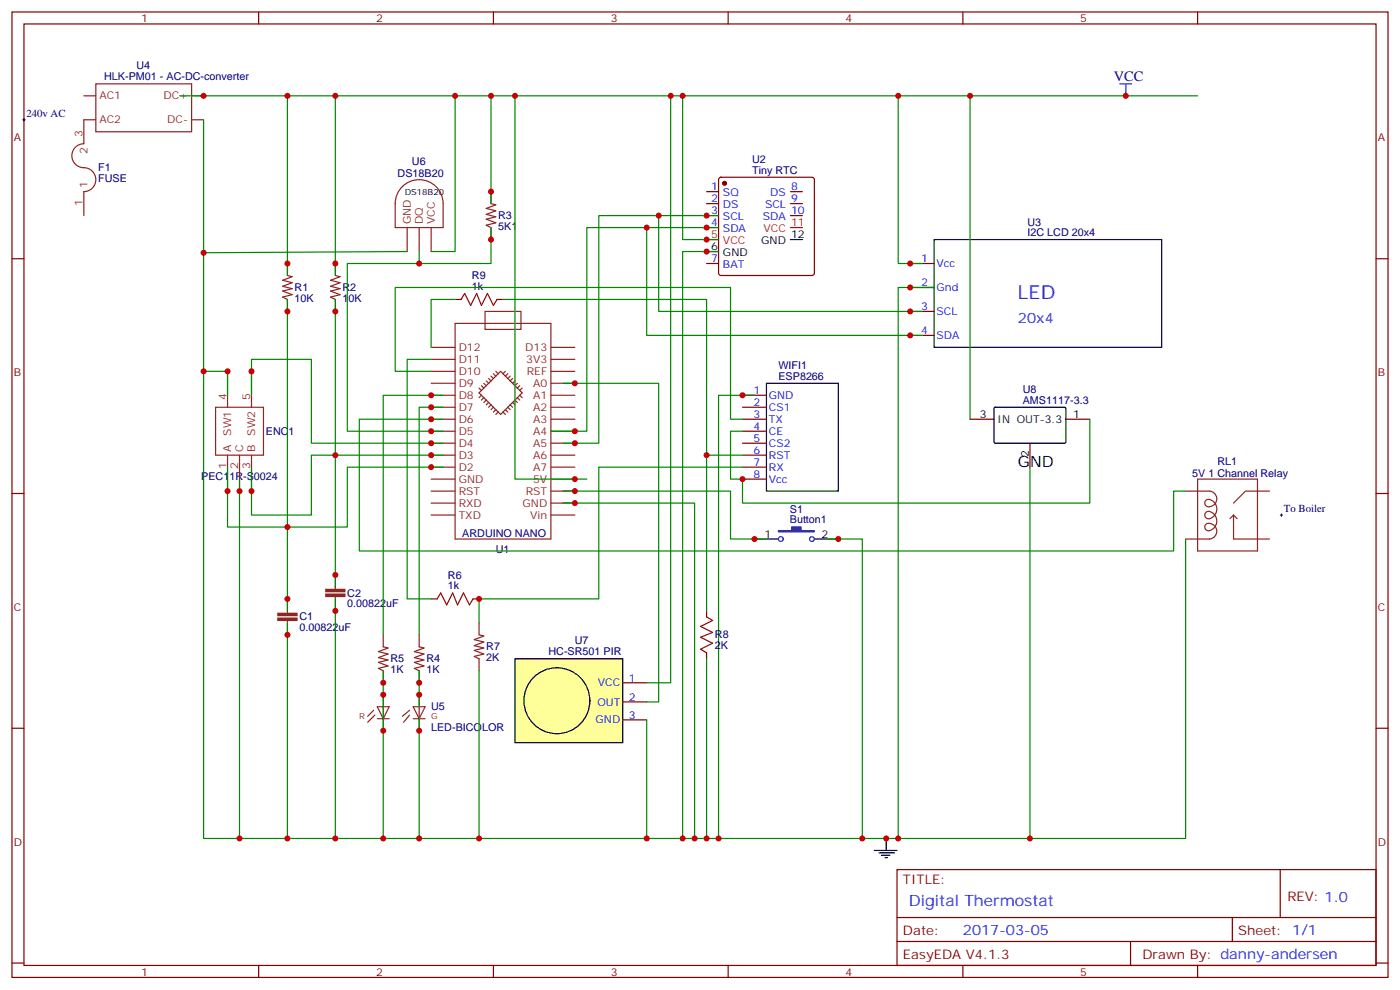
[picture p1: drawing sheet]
<svg xmlns="http://www.w3.org/2000/svg" width="412mm" height="292mm" viewBox="0 0 412 292" stroke-linecap="round" stroke-linejoin="round" font-family="sans-serif">
<g fill="none" stroke="#870000" stroke-width=".35">
<path d="M3.5 3.5h405.4v284.4h-405.4zM7.1 7.1h398.2v277.2h-398.2zM76.2 3.5v3.6M145.3 3.5v3.6M214.5 3.5v3.6M283.6 3.5v3.6M352.8 3.5v3.6M208.1 56.4h3.6M208.1 60h3.6M211.9 52.4l.5-.2h26.8l.5 .2 .2 .5v27.5l-.2 .5-.5 .2h-26.8l-.5-.2-.2-.5v-27.5zM232.8 56.4h3.6M232.8 60h3.6"/>
<path d="M3.5 76.2h3.6M208.1 63.5h3.6M208.1 67h3.6M208.1 77.6h3.6M232.8 63.5h3.6M268.1 77.6h7.1M405.3 76.2h3.6M268.1 84.7h7.1M268.1 91.7h7.1M268.1 98.8h7.1M218.7 116.4h7.1M218.7 119.9h7.1"/>
<path d="M218.7 123.5h7.1M218.7 127h7.1M218.7 130.5h7.1M218.7 134.1h7.1M218.7 137.6h7.1M3.5 145.3h3.6M218.7 141.1h7.1M405.3 145.3h3.6M3.5 214.5h3.6M405.3 214.5h3.6M264.2 256.1h141.1v28.2h-141.1zM377.1 256.1v14.1"/>
<path d="M264.2 270.2h141.1M264.2 277.3h141.1M333 277.3v7M363 270.2v7.1M3.5 283.6h3.6M76.2 284.3v3.6M145.3 284.3v3.6M214.5 284.3v3.6M283.6 284.3v3.6M352.8 284.3v3.6M405.3 283.6h3.6"/>
</g>
<g fill="none" stroke="#8c2424" stroke-width=".35">
<path d="M24.7 35.3h3.5M24.7 28.2h3.5M28.2 24.7h28.2v14.1h-28.2zM56.4 35.3h3.6M56.4 28.2h3.6M118.8 54.6a7.1 7.1 0 0 1 7.6-1.1 7.1 7.1 0 0 1 4.1 6.5v7h-14.1v-7a7 7 0 0 1 2.4-5.4zM119.9 67v7.1M123.5 67v7.1M127 67v7.1M134.1 95.2h28.2v63.6h-28.2zM142.9 91.7h10.6v5.3h-10.6zM63.5 119.9h14.1v14.2h-14.1z"/>
<path d="M67 109.4v10.5M74.1 109.4v10.5M127 105.8h7.1M127 109.4h7.1M127 112.9h7.1M127 116.4h7.1M127 119.9h7.1M127 102.3h7.1M141.1 114.3l.7 .7M141.8 116.4l-.7 .7M141.8 113.6l.7 .7M142.5 117.1l-.7 .7"/>
<path d="M142.5 112.9l.7 .7M143.2 117.8l-.7 .7M143.2 112.2l.7 .7M143.9 118.5l-.7 .7M143.9 111.5l.7 .7M144.6 119.2l-.7 .7M144.6 110.8l.7 .7M145.3 119.9l-.7 .8M145.3 110.1l.7 .7M146 109.4l.8 .7M147.5 109.4l6.3 6.3-6.3 6.4-6.4-6.4zM148.9 109.4l-.7 .7"/>
<path d="M149.6 110.1l-.7 .7M149.6 119.9l.7 .8M150.3 110.8l-.7 .7M150.3 119.2l.7 .7M151 111.5l-.7 .7M151 118.5l.7 .7M151.7 112.2l-.7 .7M151.7 117.8l.7 .7M152.4 112.9l-.7 .7M152.4 117.1l.7 .7M153.1 113.6l-.7 .7M153.1 116.4l.7 .7"/>
<path d="M153.8 114.3l-.7 .7M162.3 105.8h7M162.3 109.4h7M162.3 112.9h7M162.3 116.4h7M162.3 119.9h7M162.3 102.3h7M67 134.1v10.5M70.6 134.1v10.5M74.1 134.1v10.5M127 123.5h7.1M127 127h7.1"/>
<path d="M127 130.5h7.1M127 134.1h7.1M127 137.6h7.1M146 120.7l-.7 .7M146.8 121.4l-.8 .7M148.2 121.4l.7 .7M148.9 120.7l.7 .7M162.3 123.5h7M162.3 127h7M162.3 130.5h7M162.3 134.1h7M162.3 137.6h7"/>
<path d="M127 141.1h7.1M127 144.6h7.1M127 148.2h7.1M127 151.7h7.1M162.3 141.1h7M162.3 144.6h7M162.3 148.2h7M162.3 151.7h7M349.2 144.6h7.1a2.29 2.29 0 0 1 2.1 2.8 2.29 2.29 0 0 1-3 1.7 1.14 1.14 0 0 1-.3-1.7 1.14 1.14 0 0 1 1.7-.1 2.86 2.86 0 0 1 1.6 3.2 2.86 2.86 0 0 1-2.7 2.3 1.13 1.13 0 0 1-.7-1.7 1.13 1.13 0 0 1 1.8-.3 2.87 2.87 0 0 1 1.6 3.2 2.87 2.87 0 0 1-2.7 2.3 1.1 1.1 0 0 1-.8-1.4 1.1 1.1 0 0 1 1.4-.7 2.3 2.3 0 0 1 2.1 2.3 2.3 2.3 0 0 1-2.1 2.3h-7.1M352.8 141.1h17.6v21.2h-17.6zM363.4 151.7v7.1h10.5M363.4 151.7l1 1.1"/>
<path d="M363.4 151.7l-1.1 1.1M373.9 144.6h-7l-3.5 3.6M110.1 209.2l-1.8 1.8M110.4 210.6l-2.1 2.1M111.1 208.1h3.6l-1.8 3.6zM111.1 211.7h3.6M112.9 204.6v10.6M120.6 209.2l-2.1 1.8M120.6 210.6l-1.7 2.1M121.7 211.7h3.5M121.7 208.1h3.5l-1.7 3.6zM123.5 204.6v10.6"/>
</g>
<circle cx="213.4" cy="54" r=".53" fill="#870000" stroke="#870000" stroke-width=".35"/>
<path d="M208.1 70.6h3.6M232.8 67h3.6" fill="none" stroke="#f00" stroke-width=".35"/>
<path d="M208.1 74.1h3.6M232.8 70.6h3.6M275.2 70.6h67v31.7h-67zM225.8 112.9h21.1v31.7h-21.1z" fill="none" stroke="#000" stroke-width=".35"/>
<path d="M52.9 28.2h299.9M211.7 67h-38.8v60h-10.6M211.7 63.5h-35.3v67h-10.6" fill="none" stroke="#008700" stroke-width=".35"/>
<path d="M329.8 24.7h3.6M331.6 24.7v3.5" fill="none" stroke="#00f" stroke-width=".35"/>
<path d="M151.7 194h31.7v24.7h-31.7z" fill="#ff9" stroke="#000" stroke-width=".35"/>
<g fill="none" stroke="#000" stroke-width=".35">
<path d="M292.9 120.1l.3-.2 20.6 .1 .2 .3-.1 10.1-.3 .1h-20.6l-.2-.3zM222.2 158.8h7.1M239.9 158.8h7M257.5 250.5h6.7M258.9 251.2h4.6M259.6 251.9h2.5M260.7 252.6h.7M261.1 246.9v3.6"/>
<circle cx="164" cy="206.4" r="9.7"/>
</g>
<path d="M134.1 88.2h1.7M146.4 88.2h1.8M285.8 123.5h7M303.4 130.5v7.1M314 123.5h7M127 176.4h1.8M139.3 176.4h1.8M208.1 179.9v1.8M208.1 192.3v1.7M183.4 201.1h7.1M183.4 206.7h7.1M183.4 212h7.1" fill="none" stroke="#870000" stroke-width=".35"/>
<g fill="none" stroke="#008700" stroke-width=".35">
<path d="M60 35.3v211.6h289.2v-88.1M84.7 28.2v52.9M98.8 28.2v52.9M134.1 28.2v45.9h-7.1M144.6 28.2v31.8M151.7 28.2v112.9h21.2M197.6 28.2v172.9h-7.1M201.1 28.2v42.4h10.6M264.6 28.2v49.4h7M285.8 28.2v95.3M119.9 74.1l-59.9 .3M123.5 74.1v3.5h-21.2v49.4h28.2"/>
<path d="M144.6 67v10.6h-21.1M190.5 67v31.8h81.1M194 63.5v28.2h77.6M211.7 74.1h-10.6v172.8M84.7 88.2v91.7M98.8 88.2v84.7M134.1 88.2h-7.1v14.1M148.2 88.2h59.9v91.7M271.6 84.7h3.6h-10.6v162.2M60 109.4h7v7M74.1 116.4v-10.6h17.6v24.7h38.8M127 105.8h-7.1v70.6h7.1"/>
<path d="M127 109.4h-10.6v-24.7h98.8v38.8h3.5M130.5 119.9h-7v67.1M130.5 116.4h-17.6v70.6M165.8 112.9h28.2v93.8h-3.5M222.2 116.4h-10.5v130.5M67 137.6v17.6h35.3v-17.6h28.2M130.5 134.1h-38.8v17.6h-17.6v-14.1M130.5 123.5h-24.7v38.8h239.9v-17.7h3.5M208.1 134.1h10.6M218.7 137.6h-42.3v38.8h-35.3v7M303.4 137.6v109.3M321 123.5v24.7h-102.3v-7.1h-3.5v-14.1h3.5"/>
<path d="M70.6 141.1v105.8M165.8 144.6h49.4v14.2h10.6M165.8 148.2h38.8v98.7M243.4 158.8h10.6v88.1M98.8 176.4v70.5M84.7 183.4v63.5M112.9 197.6v49.3M123.5 197.6v10.5M141.1 197.6v49.3M208.1 194v52.9M123.5 211.7v35.2M190.5 212v34.9"/>
</g>
<path d="M24.7 35.3v7a3.6 3.6 0 0 0-3.5 4 3.6 3.6 0 0 0 4.2 3.2 3.5 3.5 0 0 1 2.8 3.8 3.5 3.5 0 0 1-3.5 3.1v7.1M144.6 56.4v3.6l1.4 .3-2.8 1.1 2.8 .7-2.8 1 2.8 .8-2.8 .7 2.8 1-2.8 .7 1.4 .7v3.6M84.7 77.6v3.5l1.4 .4-2.8 1.1 2.8 .7-2.8 1 2.8 .7-2.8 .7 2.8 1.1-2.8 .7 1.4 .7v3.5M98.8 77.6v3.5l1.4 .4-2.8 1.1 2.8 .7-2.8 1 2.8 .7-2.8 .7 2.8 1.1-2.8 .7 1.4 .7v3.5M84.7 176.4v4.2M98.8 169.3v4.3M98.8 175.7v4.2M84.7 182.7v4.3M112.9 187v3.5l1.4 .4-2.8 1 2.8 .7-2.8 1.1 2.8 .7-2.8 .7 2.8 1-2.8 .7 1.4 .8v3.5M123.5 187v3.5l1.4 .4-2.8 1 2.8 .7-2.8 1.1 2.8 .7-2.8 .7 2.8 1-2.8 .7 1.4 .8v3.5M141.1 183.4v3.6l1.4 .3-2.8 1.1 2.8 .7-2.8 1 2.8 .8-2.8 .7 2.8 1-2.8 .7 1.4 .7v3.6" fill="none" stroke="#8c2424" stroke-width=".35"/>
<g fill="#8c2424" stroke="#8c2424" stroke-width=".35">
<path d="M81.8 182h5.7v.7h-5.7z"/>
<path d="M81.8 180.6h5.7v.7h-5.7z"/>
<path d="M96 175h5.6v.7h-5.6z"/>
<path d="M96 173.6h5.6v.7h-5.6z"/>
</g>
<path d="M6.7 35.3h.7M7.1 34.9v.7M377.1 151.7h.7M377.5 151.3v.7" fill="none" stroke="#000" stroke-width=".29"/>
<path d="M229.3 156.3h3.9v-1.1h2.8v1.1h3.9v.3h-10.6z" fill="#00f" stroke="#00f" stroke-width=".35"/>
<g fill="none" stroke="#00f" stroke-width=".35">
<circle cx="230" cy="158.7" r=".71"/>
<circle cx="239.2" cy="158.7" r=".71"/>
</g>
<path d="M135.8 88.2l1.1-1.8 1.7 3.6 1.8-3.6 1.4 3.6 1.8-3.6 1.7 3.6 1.1-1.8M128.8 176.4l1-1.8 1.8 3.6 1.7-3.6 1.5 3.6 1.7-3.6 1.8 3.6 1-1.8M208.1 181.7l1.8 1-3.5 1.8 3.5 1.8-3.5 1.4 3.5 1.7-3.5 1.8 1.7 1.1" fill="none" stroke="#a10000" stroke-width=".35"/>
<g fill="#c00">
<circle cx="201.1" cy="246.9" r=".88"/>
<circle cx="190.5" cy="246.9" r=".88"/>
<circle cx="331.6" cy="28.2" r=".88"/>
<circle cx="70.6" cy="246.9" r=".88"/>
<circle cx="98.8" cy="134.1" r=".88"/>
<circle cx="84.7" cy="155.2" r=".88"/>
<circle cx="84.7" cy="28.2" r=".88"/>
<circle cx="98.8" cy="28.2" r=".88"/>
<circle cx="84.7" cy="246.9" r=".88"/>
<circle cx="98.8" cy="246.9" r=".88"/>
<circle cx="84.7" cy="91.7" r=".88"/>
<circle cx="98.8" cy="91.7" r=".88"/>
<circle cx="134.1" cy="28.2" r=".88"/>
<circle cx="261.1" cy="246.9" r=".88"/>
<circle cx="84.7" cy="77.6" r=".88"/>
<circle cx="98.8" cy="77.6" r=".88"/>
<circle cx="98.8" cy="169.3" r=".88"/>
<circle cx="84.7" cy="176.4" r=".88"/>
<circle cx="84.7" cy="187" r=".88"/>
<circle cx="98.8" cy="179.9" r=".88"/>
<circle cx="67" cy="109.4" r=".88"/>
<circle cx="74.1" cy="109.4" r=".88"/>
<circle cx="67" cy="144.6" r=".88"/>
<circle cx="70.6" cy="144.6" r=".88"/>
<circle cx="74.1" cy="144.6" r=".88"/>
<circle cx="208.1" cy="63.5" r=".88"/>
<circle cx="208.1" cy="67" r=".88"/>
<circle cx="201.1" cy="28.2" r=".88"/>
<circle cx="208.1" cy="74.1" r=".88"/>
<circle cx="208.1" cy="70.6" r=".88"/>
<circle cx="197.6" cy="28.2" r=".88"/>
<circle cx="123.5" cy="77.6" r=".88"/>
<circle cx="144.6" cy="28.2" r=".88"/>
<circle cx="144.6" cy="56.4" r=".88"/>
<circle cx="144.6" cy="70.6" r=".88"/>
<circle cx="264.6" cy="28.2" r=".88"/>
<circle cx="264.6" cy="246.9" r=".88"/>
<circle cx="268.1" cy="84.7" r=".88"/>
<circle cx="268.1" cy="77.6" r=".88"/>
<circle cx="194" cy="63.5" r=".88"/>
<circle cx="268.1" cy="91.7" r=".88"/>
<circle cx="268.1" cy="98.8" r=".88"/>
<circle cx="112.9" cy="204.6" r=".88"/>
<circle cx="112.9" cy="246.9" r=".88"/>
<circle cx="112.9" cy="215.2" r=".88"/>
<circle cx="123.5" cy="246.9" r=".88"/>
<circle cx="123.5" cy="204.6" r=".88"/>
<circle cx="123.5" cy="201.1" r=".88"/>
<circle cx="112.9" cy="201.1" r=".88"/>
<circle cx="123.5" cy="215.2" r=".88"/>
<circle cx="211.7" cy="246.9" r=".88"/>
<circle cx="218.7" cy="116.4" r=".88"/>
<circle cx="204.6" cy="246.9" r=".88"/>
<circle cx="222.3" cy="158.7" r=".88"/>
<circle cx="246.9" cy="158.7" r=".88"/>
<circle cx="151.7" cy="28.2" r=".88"/>
<circle cx="190.5" cy="67" r=".88"/>
<circle cx="60" cy="74.4" r=".88"/>
<circle cx="60" cy="109.4" r=".88"/>
<circle cx="60" cy="28.2" r=".88"/>
<circle cx="285.8" cy="28.2" r=".88"/>
<circle cx="141.1" cy="246.9" r=".88"/>
<circle cx="141.1" cy="176.4" r=".88"/>
<circle cx="218.7" cy="141.1" r=".88"/>
<circle cx="303.4" cy="246.9" r=".88"/>
<circle cx="169.3" cy="112.9" r=".88"/>
<circle cx="169.3" cy="127" r=".88"/>
<circle cx="169.3" cy="130.5" r=".88"/>
<circle cx="169.3" cy="141.1" r=".88"/>
<circle cx="169.3" cy="144.6" r=".88"/>
<circle cx="169.3" cy="148.2" r=".88"/>
<circle cx="127" cy="137.6" r=".88"/>
<circle cx="127" cy="134.1" r=".88"/>
<circle cx="127" cy="130.5" r=".88"/>
<circle cx="127" cy="127" r=".88"/>
<circle cx="127" cy="123.5" r=".88"/>
<circle cx="127" cy="119.9" r=".88"/>
<circle cx="127" cy="116.4" r=".88"/>
<circle cx="208.1" cy="246.9" r=".88"/>
<circle cx="208.1" cy="134.1" r=".88"/>
<circle cx="254" cy="246.9" r=".88"/>
</g>
<text font-size="5.6" fill="#00f" x="299.9" y="88.2">LED</text>
<text font-size="4.6" x="299.9" y="137.6">GND</text>
<text font-size="4.6" fill="#00f" x="267.8" y="266.7">Digital Thermostat</text>
<text font-size="4.2" fill="#000080" x="328.1" y="24">VCC</text>
<g font-size="4.2" fill="#00f">
<text x="299.9" y="95.2">20x4</text>
<text x="283.6" y="275.5">2017-03-05</text>
</g>
<g font-size="3.9" fill="#800">
<text x="266" y="260.4">TITLE:</text>
<text x="379.2" y="265.3">REV: 1.0</text>
<text x="266" y="275.5">Date:</text>
<text x="364.8" y="275.5">Sheet: 1/1</text>
<text x="266" y="282.6">EasyEDA V4.1.3</text>
<text x="336.5" y="282.6">Drawn By: danny-andersen</text>
</g>
<g font-size="3.2" fill="#800">
<text x="41.6" y="6.5">1</text>
<text x="110.8" y="6.5">2</text>
<text x="179.9" y="6.5">3</text>
<text x="249.1" y="6.5">4</text>
<text x="318.2" y="6.5">5</text>
<text x="4.1" y="41.6">A</text>
<text x="405.9" y="41.6">A</text>
<text x="4.1" y="110.8">B</text>
<text x="405.9" y="110.8">B</text>
<text x="4.1" y="179.9">C</text>
<text x="405.9" y="179.9">C</text>
<text x="4.1" y="249.1">D</text>
<text x="405.9" y="249.1">D</text>
<text x="41.6" y="287.3">1</text>
<text x="110.8" y="287.3">2</text>
<text x="179.9" y="287.3">3</text>
<text x="249.1" y="287.3">4</text>
<text x="318.2" y="287.3">5</text>
</g>
<g font-size="3.2" fill="#000080">
<text x="30.7" y="23.6">HLK-PM01 - AC-DC-converter</text>
<text x="40.2" y="20.5">U4</text>
<text x="7.8" y="34.4">240v AC</text>
<text x="221.5" y="48">U2</text>
<text x="28.9" y="53.6">FUSE</text>
<text x="28.9" y="50.4">F1</text>
<text x="117.1" y="52.2">DS18B20</text>
<text x="121.4" y="48.7">U6</text>
<text x="221.5" y="51.2">Tiny RTC</text>
<text x="146.8" y="64.6">R3</text>
<text x="146.8" y="67.7">5K1</text>
<text x="302.7" y="69.5">I2C LCD 20x4</text>
<text x="302.7" y="66.5">U3</text>
<text x="139" y="82.2">R9</text>
<text x="86.8" y="88.9">10K</text>
<text x="86.8" y="85.7">R1</text>
<text x="100.9" y="88.9">10K</text>
<text x="100.9" y="85.7">R2</text>
<text x="139" y="85.4">1k</text>
<text x="229.3" y="111.8">ESP8266</text>
<text x="229.3" y="108.7">WIFI1</text>
<text x="301.3" y="118.9">AMS1117-3.3</text>
<text x="301.3" y="115.7">U8</text>
<text x="78.3" y="128.1">ENC1</text>
<text x="358.6" y="136.9">RL1</text>
<text x="59.3" y="141.5">PEC11R-S0024</text>
<text x="351.2" y="140.4">5V 1 Channel Relay</text>
<text x="232.7" y="154.2">Button1</text>
<text x="232.7" y="151">S1</text>
<text x="378.2" y="150.8">To Boiler</text>
<text x="136.2" y="158">ARDUINO NANO</text>
<text x="146" y="163">U1</text>
<text x="131.9" y="173.6">1k</text>
<text x="131.9" y="170.4">R6</text>
<text x="102.3" y="178.9">0.00822uF</text>
<text x="102.3" y="175.7">C2</text>
<text x="88.2" y="185.9">0.00822uF</text>
<text x="88.2" y="182.7">C1</text>
<text x="143.2" y="191.6">R7</text>
<text x="169.3" y="189.8">U7</text>
<text x="210.6" y="191.2">2K</text>
<text x="210.6" y="188">R8</text>
<text x="115" y="195.1">R5</text>
<text x="125.6" y="195.1">R4</text>
<text x="143.2" y="194.7">2K</text>
<text x="161.6" y="193">HC-SR501 PIR</text>
<text x="115" y="198.3">1K</text>
<text x="125.6" y="198.3">1K</text>
<text x="127" y="209.2">U5</text>
<text x="127" y="215.2">LED-BICOLOR</text>
</g>
<g font-size="3.2" fill="#8d2323">
<text x="29.3" y="29.3">AC1</text>
<text x="48.1" y="29.3">DC+</text>
<text x="24.3" y="40.2" transform="rotate(-90 24.3 40.2)">3</text>
<text x="29.3" y="36.3">AC2</text>
<text x="49.3" y="36.3">DC-</text>
<text x="25.8" y="45.4" transform="rotate(-90 25.8 45.4)">2</text>
<text x="25.8" y="55.4" transform="rotate(-90 25.8 55.4)">1</text>
<text x="24.3" y="60.6" transform="rotate(-90 24.3 60.6)">1</text>
<text x="121" y="66" transform="rotate(-90 121 66)">GND</text>
<text x="124.5" y="66" transform="rotate(-90 124.5 66)">DQ</text>
<text x="128.1" y="66" transform="rotate(-90 128.1 66)">VCC</text>
<text x="135.1" y="106.9">D11</text>
<text x="135.1" y="103.4">D12</text>
<text x="154.7" y="103.4">D13</text>
<text x="155" y="106.9">3V3</text>
<text x="135.1" y="110.4">D10</text>
<text x="135.1" y="113.9">D9</text>
<text x="155.2" y="110.4">REF</text>
<text x="157" y="113.9">A0</text>
<text x="66.7" y="117.8" transform="rotate(-90 66.7 117.8)">4</text>
<text x="73.7" y="117.8" transform="rotate(-90 73.7 117.8)">5</text>
<text x="135.1" y="117.5">D8</text>
<text x="157" y="117.5">A1</text>
<text x="135.1" y="121">D7</text>
<text x="135.1" y="124.5">D6</text>
<text x="157" y="124.5">A3</text>
<text x="157" y="121">A2</text>
<text x="68.1" y="128.3" transform="rotate(-90 68.1 128.3)">SW1</text>
<text x="75.1" y="128.3" transform="rotate(-90 75.1 128.3)">SW2</text>
<text x="135.1" y="128.1">D5</text>
<text x="135.1" y="131.6">D4</text>
<text x="157" y="131.6">A5</text>
<text x="157" y="128.1">A4</text>
<text x="68.1" y="133" transform="rotate(-90 68.1 133)">A</text>
<text x="71.6" y="133" transform="rotate(-90 71.6 133)">C</text>
<text x="75.1" y="133" transform="rotate(-90 75.1 133)">B</text>
<text x="135.1" y="135.1">D3</text>
<text x="157" y="135.1">A6</text>
<text x="66.7" y="138.2" transform="rotate(-90 66.7 138.2)">1</text>
<text x="70.2" y="138.2" transform="rotate(-90 70.2 138.2)">2</text>
<text x="73.7" y="138.2" transform="rotate(-90 73.7 138.2)">3</text>
<text x="135.1" y="138.6">D2</text>
<text x="135.1" y="142.2">GND</text>
<text x="157" y="142.2">5V</text>
<text x="157" y="138.6">A7</text>
<text x="135.1" y="145.7">RST</text>
<text x="135.1" y="149.2">RXD</text>
<text x="153.9" y="149.2">GND</text>
<text x="154.9" y="145.7">RST</text>
<text x="135.1" y="152.8">TXD</text>
<text x="156.2" y="152.8">Vin</text>
</g>
<g font-size="3.2" fill="#00f">
<text x="209.5" y="56.1">1</text>
<text x="209.5" y="59.6">2</text>
<text x="213" y="57.9">SQ</text>
<text x="226.9" y="57.9">DS</text>
<text x="233" y="56.1">8</text>
<text x="233" y="59.6">9</text>
<text x="209.5" y="63.1">3</text>
<text x="213" y="61.4">DS</text>
<text x="213" y="64.9">SCL</text>
<text x="224.7" y="64.9">SDA</text>
<text x="225.4" y="61.4">SCL</text>
<text x="233" y="63.1">10</text>
<text x="209.5" y="66.7">4</text>
<text x="213" y="68.4">SDA</text>
<text x="209.5" y="77.3">7</text>
<text x="271.4" y="77.3">1</text>
<text x="213" y="79">BAT</text>
<text x="275.9" y="78.7">Vcc</text>
<text x="271.4" y="84.3">2</text>
<text x="275.9" y="85.7">Gnd</text>
<text x="271.4" y="91.4">3</text>
<text x="275.9" y="92.8">SCL</text>
<text x="271.4" y="98.4">4</text>
<text x="275.9" y="99.8">SDA</text>
<text x="222" y="116.1">1</text>
<text x="222" y="119.6">2</text>
<text x="226.5" y="117.5">GND</text>
<text x="222" y="123.1">3</text>
<text x="226.5" y="121">CS1</text>
<text x="226.5" y="124.5">TX</text>
<text x="222" y="126.6">4</text>
<text x="222" y="130.2">5</text>
<text x="226.5" y="128.1">CE</text>
<text x="226.5" y="131.6">CS2</text>
<text x="222" y="133.7">6</text>
<text x="222" y="137.2">7</text>
<text x="226.5" y="135.1">RST</text>
<text x="222" y="140.8">8</text>
<text x="226.5" y="138.6">RX</text>
<text x="226.5" y="142.2">Vcc</text>
<text x="176.1" y="202.1">VCC</text>
<text x="185.2" y="200.7">1</text>
<text x="176" y="207.8">OUT</text>
<text x="185.2" y="206.4">2</text>
<text x="175.5" y="213.1">GND</text>
<text x="185.2" y="211.7">3</text>
</g>
<g font-size="3.2" fill="#f00">
<text x="209.5" y="70.2">5</text>
<text x="213" y="72">VCC</text>
<text x="224.9" y="68.4">VCC</text>
<text x="233" y="66.7">11</text>
</g>
<g font-size="3.2">
<text x="224.2" y="72">GND</text>
<text x="233" y="70.2">12</text>
<text x="209.5" y="73.7">6</text>
<text x="213" y="75.5">GND</text>
<text x="288.7" y="123.1">3</text>
<text x="293.9" y="124.5">IN OUT-3.3</text>
<text x="316.1" y="123.1">1</text>
<text x="303" y="134.7" transform="rotate(-90 303 134.7)">2</text>
<text x="225.2" y="158.4">1</text>
<text x="242" y="158.4">2</text>
</g>
<text font-size="2.5" x="119.2" y="57.5">DS18B20</text>
<g font-size="2.5" fill="#8d2323">
<text x="105.8" y="211.7">R</text>
<text x="127" y="211.7">G</text>
</g>
</svg>
